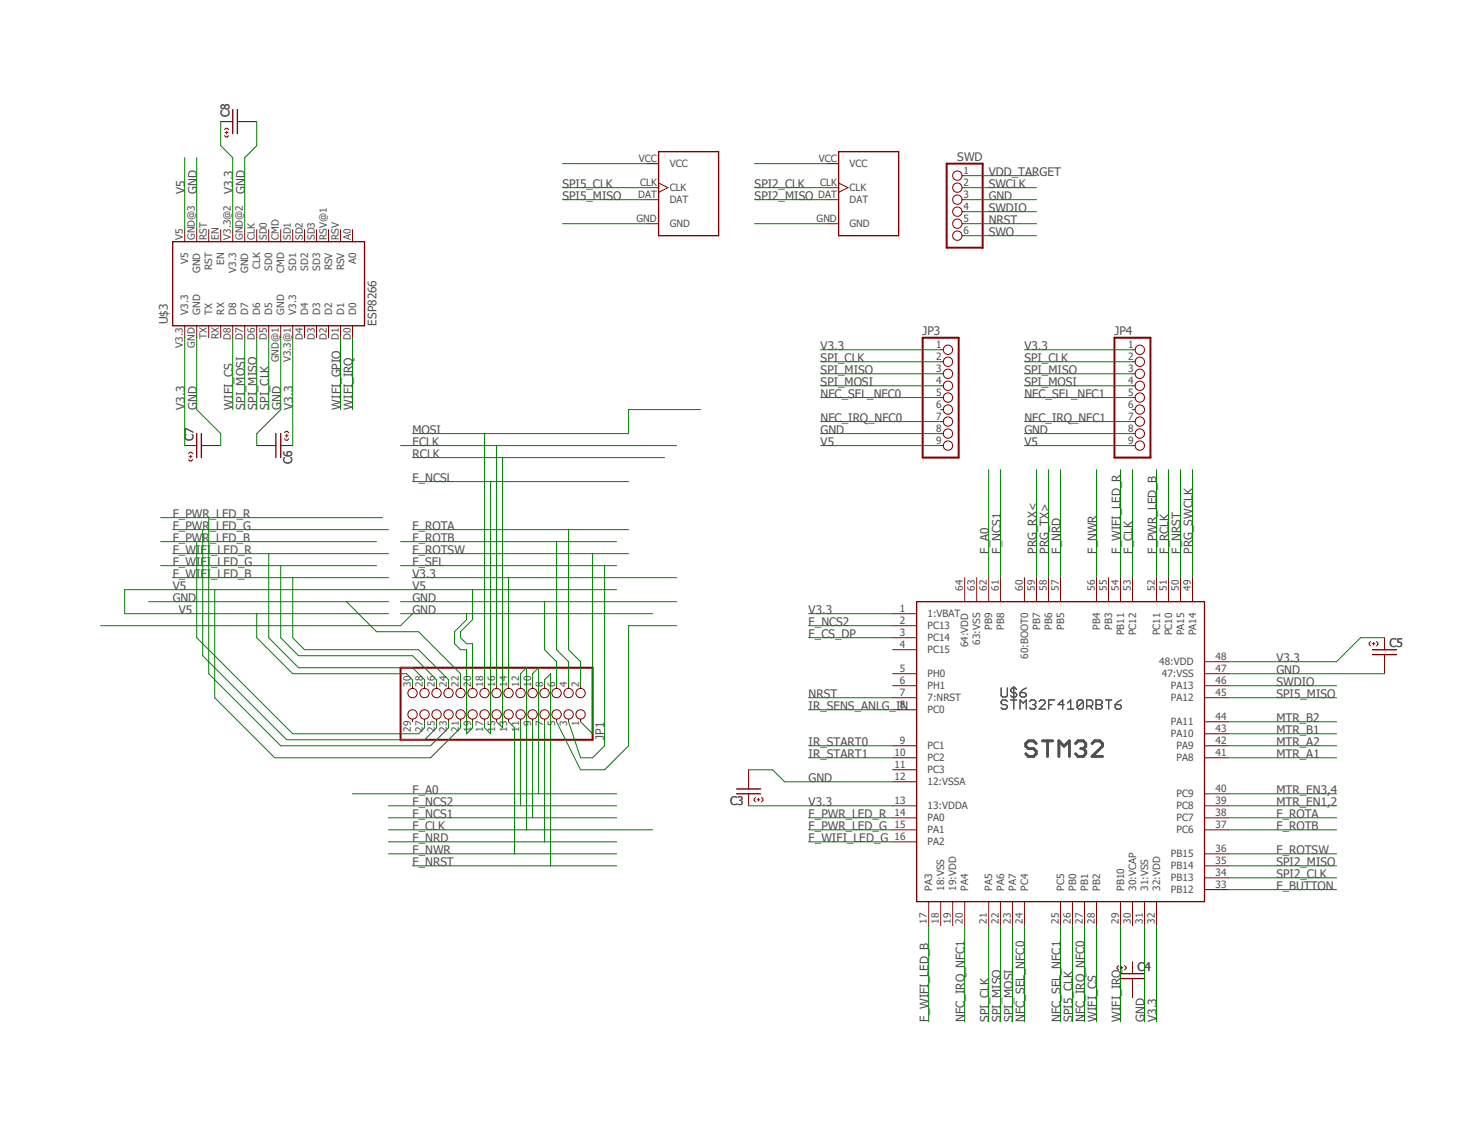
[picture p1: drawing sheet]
<svg xmlns="http://www.w3.org/2000/svg" width="279mm" height="216mm" viewBox="0 0 279 216" stroke-linecap="round" stroke-linejoin="round" font-family="sans-serif">
<path d="M19 19l248.8 176.1M267.8 19l-248.8 176.1" fill="none" stroke="#fff" stroke-width=".19"/>
<path d="M197.4 141.6l-.6-.5h-.9l-.5 .5v.5l.5 .4h.9l.6 .5v.5l-.6 .5h-.9l-.5-.5M198.5 141.1h2M199.5 141.1v2.9M201.7 144v-2.9l.9 1 1.1-1v2.9M204.9 141.6l.4-.5h1l.5 .5v.5l-.5 .4M205.8 142.5h.5M206.3 142.5l.5 .5v.5l-.5 .5h-1l-.4-.5M208 141.6l.5-.5h1l.5 .5v.5l-2 1.9h2" fill="none" stroke="#505050" stroke-width=".51"/>
<g fill="none" stroke="#505050" stroke-width=".21">
<path d="M190.7 131v1.5l.3 .2h.6l.3-.2v-1.5M191.9 133.6l-.3-.3h-.6l-.3 .3v.3l.3 .3h.6l.3 .3v.2l-.3 .3h-.6l-.3-.3M192.5 133.3h1.1M193.1 130.7v2.3M193.1 133.3v1.7M193.6 131.3l-.3-.3h-.5l-.3 .3v.3l.3 .3h.5l.3 .3v.3l-.3 .2h-.5l-.3-.2M194.3 131.9h.9l.3 .3v.3l-.3 .2h-.6l-.3-.2zM194.3 135v-1.7l.6 .6 .6-.6v1.7M195.5 131l-.6 .3-.6 .6M196.1 133.6l.3-.3h.6l.3 .3v.3l-.3 .3M196.7 134.2h.3M197 134.2l.3 .3v.2l-.3 .3h-.6l-.3-.3"/>
<path d="M197.9 133.6l.3-.3h.6l.3 .3v.3l-1.2 1.1h1.2M199.7 134.2h.6M200.9 133.3h-1.2v1.7M202.7 134.2h-1.2l.9-.9v1.7M203.3 135h1.2M203.3 133.9l.6-.6v1.7M206.3 133.6l-.3-.3h-.6l-.3 .3v1.1M206.3 133.6v1.1l-.3 .3h-.6l-.3-.3M206.3 133.6l-1.2 1.1M207 134.5h.8l.3-.3v-.6l-.3-.3h-.8v1.7M207.6 134.5l.5 .5M208.7 133.3h.9l.3 .3v.3l-.3 .3 .3 .3v.2l-.3 .3h-.9z"/>
<path d="M208.7 134.2h.9M210.6 133.3h1.2M211.2 133.3v1.7M212.4 134.2h.9l.3 .3v.2l-.3 .3h-.6l-.3-.3zM213.6 133.3l-.6 .3-.6 .6"/>
</g>
<path d="M180.3 31.2h6.9v16h-6.9zM175.7 64.3h6.9v22.8h-6.9zM212.3 64.3h6.8v22.8h-6.8zM76.3 127.1h36.6v13.7h-36.6z" fill="none" stroke="#800000" stroke-width=".38"/>
<g fill="none" stroke="#800000" stroke-width=".19">
<path d="M42 23.2h2.3M42.8 25.8l.2 .3h.3l.3-.3M42.8 24.7l.2-.3h.3l.3 .3M42.9 25.2h.5M43.2 25v.5M45.2 23.2h3.7M123.1 31.2h2.3M123.1 38h2.3M123.1 35.7h2.3M125.4 34.8l1.8 .9-1.8 .9M157.4 31.2h2.3M157.4 38h2.3"/>
<path d="M157.4 35.7h2.3M159.7 34.8l1.8 .9-1.8 .9M183.2 38h.5M183.2 35.7h.5M183.2 33.4h.5M35.2 43.7v2.3M37.5 43.7v2.3M39.8 43.7v2.3M42 43.7v2.3M44.3 43.7v2.3M46.6 43.7v2.3M48.9 43.7v2.3"/>
<path d="M51.2 43.7v2.3M53.5 43.7v2.3M55.8 43.7v2.3M58 43.7v2.3M60.3 43.7v2.3M62.6 43.7v2.3M64.9 43.7v2.3M67.1 43.7v2.3M123.1 42.6h2.3M157.4 42.6h2.3M183.2 42.6h.5M183.2 40.3h.5"/>
<path d="M183.2 44.9h.5M35.2 62v2.3M37.5 62v2.3M39.8 62v2.3M42 62v2.3M44.3 62v2.3M46.6 62v2.3M48.9 62v2.3M51.2 62v2.3M53.5 62v2.3M55.8 62v2.3M58 62v2.3"/>
<path d="M60.3 62v2.3M62.6 62v2.3M64.9 62v2.3M67.1 62v2.3M179.2 66.6h.4M179.2 68.9h.4M179.2 71.2h.4M179.2 73.4h.4M179.2 75.7h.4M179.2 78h.4M215.7 66.6h.5M215.7 68.9h.5"/>
<path d="M215.7 71.2h.5M215.7 73.4h.5M215.7 75.7h.5M215.7 78h.5M35.2 84.8h2.3M35.9 87.5l.3 .3h.2l.3-.3M35.9 86.4l.3-.3h.2l.3 .3M36 87h.6M36.3 86.7v.5M38.4 84.8h3.6M48.9 84.8h3.7M53.5 84.8h2.3"/>
<path d="M54.2 83.5l.2 .3h.3l.3-.3M54.2 82.4l.2-.3h.3l.3 .3M54.3 83h.6M54.6 82.7v.5M179.2 80.3h.4M179.2 82.5h.4M179.2 84.8h.4M215.7 80.3h.5M215.7 82.5h.5M215.7 84.8h.5M170 116.8h4.6M170 119.1h4.6"/>
<path d="M183.7 110v4.6M186 110v4.6M188.3 110v4.6M190.5 110v4.6M195.1 110v4.6M197.4 110v4.6M199.7 110v4.6M202 110v4.6M208.8 110v4.6M211.1 110v4.6M213.4 110v4.6M215.7 110v4.6"/>
<path d="M220.3 110v4.6M222.5 110v4.6M224.8 110v4.6M227.1 110v4.6M78.6 130.6v.5M78.6 136.9v.5M80.9 130.6v.5M80.9 136.9v.5M83.1 130.6v.5M83.1 136.9v.5M85.4 130.6v.5M85.4 136.9v.5"/>
<path d="M87.7 130.6v.5M87.7 136.9v.5M90 130.6v.5M90 136.9v.5M92.3 130.6v.5M92.3 136.9v.5M94.6 130.6v.5M94.6 136.9v.5M96.9 130.6v.5M96.9 136.9v.5M99.1 130.6v.5M99.1 136.9v.5"/>
<path d="M101.4 130.6v.5M101.4 136.9v.5M103.7 130.6v.5M103.7 136.9v.5M106 130.6v.5M106 136.9v.5M108.3 130.6v.5M108.3 136.9v.5M110.6 130.6v.5M110.6 136.9v.5M170 121.4h4.6M170 123.7h4.6"/>
<path d="M170 128.3h4.6M170 130.6h4.6M170 132.8h4.6M170 135.1h4.6M229.4 128.3h4.6M229.4 130.6h4.6M229.4 132.8h4.6M229.4 139.7h4.6M229.4 137.4h4.6M229.4 126h4.6M261 122.1l-.2 .3v.3l.2 .3M261.3 122.6h.6"/>
<path d="M261.6 122.3v.5M262.2 122.1l.2 .3v.3l-.2 .3M263.7 121.4v2.3M263.7 124.6v3.7M142.6 146.6v3.6M142.6 151.1v2.3M143.9 151.8l-.3 .3v.3l.3 .3M144.2 152.3h.5M144.4 152v.5M145 151.8l.3 .3v.3l-.3 .3M170 142h4.6M170 144.3h4.6"/>
<path d="M170 146.6h4.6M170 148.8h4.6M170 153.4h4.6M170 155.7h4.6M170 158h4.6M229.4 142h4.6M229.4 144.3h4.6M229.4 153.4h4.6M229.4 155.7h4.6M229.4 158h4.6M229.4 151.1h4.6M170 160.3h4.6"/>
<path d="M176.9 171.7v4.5M179.2 171.7v4.5M181.4 171.7v4.5M183.7 171.7v4.5M188.3 171.7v4.5M190.5 171.7v4.5M192.8 171.7v4.5M195.1 171.7v4.5M202 171.7v4.5M204.3 171.7v4.5M206.5 171.7v4.5M208.8 171.7v4.5"/>
<path d="M213.4 171.7v4.5M215.7 171.7v4.5M218 171.7v4.5M220.3 171.7v4.5M229.4 169.4h4.6M229.4 167.1h4.6M229.4 164.8h4.6M229.4 162.6h4.6M213.1 183.9l-.3 .2v.3l.3 .3M213.3 184.2h.6M213.6 184v.5M214.2 183.9l.3 .2v.3l-.3 .3"/>
<path d="M215.7 183.1v2.3M215.7 186.3v3.6"/>
<circle cx="182.3" cy="38" r=".89"/>
<circle cx="182.3" cy="33.4" r=".89"/>
<circle cx="182.3" cy="35.7" r=".89"/>
<circle cx="182.3" cy="42.6" r=".89"/>
<circle cx="182.3" cy="44.9" r=".89"/>
<circle cx="182.3" cy="40.3" r=".89"/>
<circle cx="180.5" cy="75.7" r=".89"/>
<circle cx="180.5" cy="66.6" r=".89"/>
<circle cx="180.5" cy="73.4" r=".89"/>
<circle cx="180.5" cy="68.9" r=".89"/>
<circle cx="180.5" cy="71.2" r=".89"/>
<circle cx="180.5" cy="78" r=".89"/>
<circle cx="217.1" cy="66.6" r=".89"/>
<circle cx="217.1" cy="73.4" r=".89"/>
<circle cx="217.1" cy="68.9" r=".89"/>
<circle cx="217.1" cy="71.2" r=".89"/>
<circle cx="217.1" cy="78" r=".89"/>
<circle cx="217.1" cy="75.7" r=".89"/>
<circle cx="180.5" cy="84.8" r=".89"/>
<circle cx="180.5" cy="80.3" r=".89"/>
<circle cx="180.5" cy="82.5" r=".89"/>
<circle cx="217.1" cy="82.5" r=".89"/>
<circle cx="217.1" cy="80.3" r=".89"/>
<circle cx="217.1" cy="84.8" r=".89"/>
<circle cx="78.6" cy="132" r=".89"/>
<circle cx="78.6" cy="136" r=".89"/>
<circle cx="80.9" cy="132" r=".89"/>
<circle cx="80.9" cy="136" r=".89"/>
<circle cx="83.1" cy="132" r=".89"/>
<circle cx="83.1" cy="136" r=".89"/>
<circle cx="85.4" cy="136" r=".89"/>
<circle cx="85.4" cy="132" r=".89"/>
<circle cx="87.7" cy="132" r=".89"/>
<circle cx="87.7" cy="136" r=".89"/>
<circle cx="90" cy="132" r=".89"/>
<circle cx="90" cy="136" r=".89"/>
<circle cx="92.3" cy="136" r=".89"/>
<circle cx="92.3" cy="132" r=".89"/>
<circle cx="94.6" cy="132" r=".89"/>
<circle cx="94.6" cy="136" r=".89"/>
<circle cx="96.9" cy="136" r=".89"/>
<circle cx="96.9" cy="132" r=".89"/>
<circle cx="99.1" cy="136" r=".89"/>
<circle cx="99.1" cy="132" r=".89"/>
<circle cx="101.4" cy="132" r=".89"/>
<circle cx="101.4" cy="136" r=".89"/>
<circle cx="103.7" cy="136" r=".89"/>
<circle cx="103.7" cy="132" r=".89"/>
<circle cx="106" cy="132" r=".89"/>
<circle cx="106" cy="136" r=".89"/>
<circle cx="108.3" cy="132" r=".89"/>
<circle cx="108.3" cy="136" r=".89"/>
<circle cx="110.6" cy="132" r=".89"/>
<circle cx="110.6" cy="136" r=".89"/>
</g>
<g fill="none" stroke="#800000" stroke-width=".25">
<path d="M44.3 20.9v4.5M45.2 20.9v4.5M125.4 28.9h11.5v16h-11.5zM159.7 28.9h11.5v16h-11.5zM32.9 46h36.5v16h-36.5zM37.5 82.5v4.6M38.4 82.5v4.6M52.5 82.5v4.6M53.5 82.5v4.6M174.6 114.6h54.8v57.1h-54.8zM261.4 123.7h4.6M261.4 124.6h4.6"/>
<path d="M140.3 151.1h4.6M140.3 150.2h4.6M213.4 185.4h4.6M213.4 186.3h4.6"/>
</g>
<g fill="none" stroke="#008000" stroke-width=".19">
<path d="M35.2 30v13.7M37.5 30v13.7M42 23.2v4.5l2.3 2.3v13.7M48.9 23.2v4.5l-2.3 2.3v13.7M107.1 38h16M107.1 35.7h16M107.1 31.2h16M143.7 38h13.7M143.7 35.7h13.7M143.7 31.2h13.7M183.7 38h13.7M183.7 33.4h13.7"/>
<path d="M183.7 35.7h13.7M107.1 42.6h16M143.7 42.6h13.7M183.7 42.6h13.7M183.7 40.3h13.7M183.7 44.9h13.7M35.2 64.3v20.5M37.5 64.3v13.7l4.5 4.5v2.3M44.3 64.3v13.7M46.6 64.3v13.7M48.9 64.3v13.7M51.2 64.3v13.7"/>
<path d="M53.5 64.3v13.7l-4.6 4.5v2.3M55.8 64.3v20.5M64.9 64.3v13.7M67.1 64.3v13.7M133.4 78h-13.7v4.5h-41.1M156.3 66.6h22.9M156.3 68.9h22.9M156.3 71.2h22.9M156.3 73.4h22.9M156.3 75.7h22.9M195.1 66.6h20.6M195.1 68.9h20.6"/>
<path d="M195.1 71.2h20.6M195.1 73.4h20.6M195.1 75.7h20.6M30.6 98.6h42.3M39.8 98.6v29.7l13.7 13.7h28.5l3.4-3.4v-1.2M76.3 84.8h52.6M78.6 87.1h48M78.6 91.7h41.1M92.3 82.5v48.1M93.4 91.7v48l-1.1-1.1v-1.2M94.6 84.8v45.8M95.7 87.1v51.5l-1.1-1.2"/>
<path d="M156.3 82.5h22.9M156.3 84.8h22.9M156.3 80.3h22.9M188.3 89.4v20.6M190.5 89.4v20.6M195.1 82.5h20.6M195.1 84.8h20.6M195.1 80.3h20.6M197.4 89.4v20.6M199.7 89.4v20.6M202 89.4v20.6M208.8 89.4v20.6"/>
<path d="M213.4 89.4v20.6M215.7 89.4v20.6M220.3 89.4v20.6M222.5 89.4v20.6M224.8 89.4v20.6M227.1 89.4v20.6M28.3 114.6h45.7M30.6 107.7h41.1M30.6 103.1h41.1M32.9 105.4h41.1M32.9 100.8h41.1M32.9 110h41.1"/>
<path d="M37.5 103.1v18.3l18.3 18.3h23.9l1.2-1.1v-1.2M38.6 100.8v24l16 16h26.3l2.2-2.2v-1.2M40.9 112.3v20.5l11.4 11.5h29.7l5.7-5.7v-1.2M48.9 116.8v4.6l6.9 6.9h21.6l1.2 1.1v1.2M51.2 105.4v16l5.7 5.7h21.7l2.3 2.3v1.2M53.5 107.7v13.7l3.4 3.4h21.7l4.5 4.6v1.2M55.8 110v11.4l2.2 2.3h21.7l5.7 5.7v1.2M66 114.6l5.7 5.7h8l8 8v2.3M76.3 107.7h41.1M76.3 103.1h41.1M76.3 116.8h48M76.3 114.6h52.6"/>
<path d="M78.6 116.8l-2.3 2.3h-57.1M78.6 105.4h41.1M78.6 100.8h41.1M78.6 110h50.3M88.9 116.8v1.2l-2.3 2.3v2.3l1.1 1.1h1.2v16l1.1-1.1v-1.2M90 112.3v5.7l-2.3 2.3v1.1l1.2 1.2h1.1v8M96.9 110v20.6M103.7 114.6v9.1l2.3 2.3v4.6M106 103.1v20.6l2.3 2.3v4.6M108.3 100.8v22.9l2.3 2.3v4.6M112.9 105.4v34.3l-2.3-2.3M115.1 107.7v34.3l-2.2 2.3h-2.3l-2.3-6.9"/>
<path d="M117.4 112.3h-93.7v4.5h50.3M128.9 119.1h-9.2v22.9l-4.6 4.6h-4.5l-4.6-9.2M154 119.1h16M154 116.8h16M96.9 137.4l1.1 1.2v24M99.1 130.6v-2.3l1.2-1.2v30.9M99.1 137.4v16M101.4 130.6v-2.3l1.2-1.2v24M101.4 137.4v18.3M103.7 130.6v-1.2l1.2-1.1v36.5M103.7 137.4v22.9M154 132.8h16"/>
<path d="M154 121.4h16M154 135.1h16M234 132.8h20.6M234 128.3h29.7M234 130.6h20.6M234 139.7h20.6M234 137.4h20.6M263.7 121.4h-4.6l-4.5 4.6h-20.6M67.1 151.1h50.3M74 153.4h43.4M74 155.7h43.4M74 158h50.3"/>
<path d="M142.6 153.4h27.4M142.6 146.6h4.6l2.2 2.2h20.6M154 155.7h16M154 158h16M154 144.3h16M154 142h16M234 151.1h20.6M234 153.4h20.6M234 155.7h20.6M234 158h20.6M234 144.3h20.6M234 142h20.6"/>
<path d="M74 160.3h43.4M74 162.6h43.4M78.6 164.8h38.8M154 160.3h16M176.9 176.2v18.3M183.7 176.2v18.3M188.3 176.2v18.3M190.5 176.2v18.3M192.8 176.2v18.3M195.1 176.2v18.3M202 176.2v18.3M204.3 176.2v18.3"/>
<path d="M206.5 176.2v18.3M208.8 176.2v18.3M213.4 176.2v18.3M218 176.2v18.3M220.3 176.2v18.3M234 162.6h20.6M234 164.8h20.6M234 169.4h20.6M234 167.1h20.6"/>
</g>
<g font-size="2.2" fill="#505050">
<text x="43.7" y="22.2" transform="rotate(-90 43.7 22.2)">C8</text>
<text x="107.1" y="35.7">SPI5_CLK</text>
<text x="143.7" y="35.7">SPI2_CLK</text>
<text x="182.3" y="30.6">SWD</text>
<text x="188.3" y="33.4">VDD_TARGET</text>
<text x="188.3" y="35.7">SWCLK</text>
<text x="35.2" y="36.9" transform="rotate(-90 35.2 36.9)">V5</text>
<text x="37.5" y="36.9" transform="rotate(-90 37.5 36.9)">GND</text>
<text x="44.3" y="36.9" transform="rotate(-90 44.3 36.9)">V3.3</text>
<text x="46.6" y="36.9" transform="rotate(-90 46.6 36.9)">GND</text>
<text x="107.1" y="38">SPI5_MISO</text>
<text x="143.7" y="38">SPI2_MISO</text>
<text x="188.3" y="38">GND</text>
<text x="188.3" y="40.3">SWDIO</text>
<text x="188.3" y="42.6">NRST</text>
<text x="188.3" y="44.9">SWO</text>
<text x="32" y="61.8" transform="rotate(-90 32 61.8)">U$3</text>
<text x="71.7" y="62" transform="rotate(-90 71.7 62)">ESP8266</text>
<text x="175.7" y="63.7">JP3</text>
<text x="212.3" y="63.7">JP4</text>
<text x="156.3" y="66.6">V3.3</text>
<text x="156.3" y="68.9">SPI_CLK</text>
<text x="156.3" y="71.2">SPI_MISO</text>
<text x="195.1" y="66.6">V3.3</text>
<text x="195.1" y="68.9">SPI_CLK</text>
<text x="195.1" y="71.2">SPI_MISO</text>
<text x="35.2" y="78" transform="rotate(-90 35.2 78)">V3.3</text>
<text x="37.5" y="78" transform="rotate(-90 37.5 78)">GND</text>
<text x="44.3" y="78" transform="rotate(-90 44.3 78)">WIFI_CS</text>
<text x="46.6" y="78" transform="rotate(-90 46.6 78)">SPI_MOSI</text>
<text x="48.9" y="78" transform="rotate(-90 48.9 78)">SPI_MISO</text>
<text x="51.2" y="78" transform="rotate(-90 51.2 78)">SPI_CLK</text>
<text x="53.5" y="78" transform="rotate(-90 53.5 78)">GND</text>
<text x="55.8" y="78" transform="rotate(-90 55.8 78)">V3.3</text>
<text x="64.9" y="78" transform="rotate(-90 64.9 78)">WIFI_GPIO</text>
<text x="67.1" y="78" transform="rotate(-90 67.1 78)">WIFI_IRQ</text>
<text x="156.3" y="73.4">SPI_MOSI</text>
<text x="156.3" y="75.7">NFC_SEL_NFC0</text>
<text x="195.1" y="73.4">SPI_MOSI</text>
<text x="195.1" y="75.7">NFC_SEL_NFC1</text>
<text x="36.9" y="83.9" transform="rotate(-90 36.9 83.9)">C7</text>
<text x="78.6" y="82.6">MOSI</text>
<text x="156.3" y="82.6">GND</text>
<text x="156.3" y="80.3">NFC_IRQ_NFC0</text>
<text x="195.1" y="82.6">GND</text>
<text x="195.1" y="80.3">NFC_IRQ_NFC1</text>
<text x="55.6" y="88.4" transform="rotate(-90 55.6 88.4)">C6</text>
<text x="78.6" y="87.1">RCLK</text>
<text x="78.6" y="84.8">ECLK</text>
<text x="156.3" y="84.8">V5</text>
<text x="195.1" y="84.8">V5</text>
<text x="78.6" y="91.7">F_NCSL</text>
<text x="32.9" y="98.6">F_PWR_LED_R</text>
<text x="32.9" y="100.8">F_PWR_LED_G</text>
<text x="78.6" y="100.8">F_ROTA</text>
<text x="32.9" y="107.7">F_WIFI_LED_G</text>
<text x="32.9" y="105.4">F_WIFI_LED_R</text>
<text x="32.9" y="103.1">F_PWR_LED_B</text>
<text x="78.6" y="107.7">F_SEL</text>
<text x="78.6" y="105.4">F_ROTSW</text>
<text x="78.6" y="103.1">F_ROTB</text>
<text x="188.3" y="105.4" transform="rotate(-90 188.3 105.4)">F_A0</text>
<text x="190.6" y="105.4" transform="rotate(-90 190.6 105.4)">F_NCS1</text>
<text x="197.4" y="105.4" transform="rotate(-90 197.4 105.4)">PRG_RX&lt;</text>
<text x="199.7" y="105.4" transform="rotate(-90 199.7 105.4)">PRG_TX&gt;</text>
<text x="202" y="105.4" transform="rotate(-90 202 105.4)">F_NRD</text>
<text x="208.8" y="105.4" transform="rotate(-90 208.8 105.4)">F_NWR</text>
<text x="213.4" y="105.4" transform="rotate(-90 213.4 105.4)">F_WIFI_LED_R</text>
<text x="215.7" y="105.4" transform="rotate(-90 215.7 105.4)">F_CLK</text>
<text x="220.3" y="105.4" transform="rotate(-90 220.3 105.4)">F_PWR_LED_B</text>
<text x="222.5" y="105.4" transform="rotate(-90 222.5 105.4)">F_RCLK</text>
<text x="224.8" y="105.4" transform="rotate(-90 224.8 105.4)">F_NRST</text>
<text x="227.1" y="105.4" transform="rotate(-90 227.1 105.4)">PRG_SWCLK</text>
<text x="32.9" y="112.3">V5</text>
<text x="32.9" y="110">F_WIFI_LED_B</text>
<text x="78.6" y="110">V3.3</text>
<text x="78.6" y="112.3">V5</text>
<text x="32.9" y="114.6">GND</text>
<text x="34" y="116.8">V5</text>
<text x="78.6" y="116.8">GND</text>
<text x="78.6" y="114.6">GND</text>
<text x="154" y="119.1">F_NCS2</text>
<text x="154" y="116.8">V3.3</text>
<text x="154" y="121.4">F_CS_DP</text>
<text x="243.1" y="126">V3.3</text>
<text x="264.6" y="123.1">C5</text>
<text x="243.1" y="128.3">GND</text>
<text x="243.1" y="130.6">SWDIO</text>
<text x="154" y="132.8">NRST</text>
<text x="154" y="135.1">IR_SENS_ANLG_IN</text>
<text x="243.1" y="137.4">MTR_B2</text>
<text x="243.1" y="132.8">SPI5_MISO</text>
<text x="115.1" y="140.8" transform="rotate(-90 115.1 140.8)">JP1</text>
<text x="154" y="142">IR_START0</text>
<text x="243.1" y="142">MTR_A2</text>
<text x="243.1" y="139.7">MTR_B1</text>
<text x="154" y="148.8">GND</text>
<text x="154" y="144.3">IR_START1</text>
<text x="243.1" y="144.3">MTR_A1</text>
<text x="78.6" y="151.1">F_A0</text>
<text x="78.6" y="153.4">F_NCS2</text>
<text x="78.6" y="155.7">F_NCS1</text>
<text x="139.1" y="153.3">C3</text>
<text x="154" y="153.4">V3.3</text>
<text x="154" y="155.7">F_PWR_LED_R</text>
<text x="243.1" y="155.7">F_ROTA</text>
<text x="243.1" y="153.4">MTR_EN1,2</text>
<text x="243.1" y="151.1">MTR_EN3,4</text>
<text x="78.6" y="158">F_CLK</text>
<text x="78.6" y="160.3">F_NRD</text>
<text x="154" y="158">F_PWR_LED_G</text>
<text x="154" y="160.3">F_WIFI_LED_G</text>
<text x="243.1" y="158">F_ROTB</text>
<text x="78.6" y="162.6">F_NWR</text>
<text x="78.6" y="164.8">F_NRST</text>
<text x="243.1" y="162.6">F_ROTSW</text>
<text x="243.1" y="167.1">SPI2_CLK</text>
<text x="243.1" y="164.8">SPI2_MISO</text>
<text x="243.1" y="169.4">F_BUTTON</text>
<text x="216.6" y="184.8">C4</text>
<text x="176.9" y="194.5" transform="rotate(-90 176.9 194.5)">F_WIFI_LED_B</text>
<text x="183.7" y="194.5" transform="rotate(-90 183.7 194.5)">NFC_IRQ_NFC1</text>
<text x="188.3" y="194.5" transform="rotate(-90 188.3 194.5)">SPI_CLK</text>
<text x="190.6" y="194.5" transform="rotate(-90 190.6 194.5)">SPI_MISO</text>
<text x="192.9" y="194.5" transform="rotate(-90 192.9 194.5)">SPI_MOSI</text>
<text x="195.1" y="194.5" transform="rotate(-90 195.1 194.5)">NFC_SEL_NFC0</text>
<text x="202" y="194.5" transform="rotate(-90 202 194.5)">NFC_SEL_NFC1</text>
<text x="204.3" y="194.5" transform="rotate(-90 204.3 194.5)">SPI5_CLK</text>
<text x="206.5" y="194.5" transform="rotate(-90 206.5 194.5)">NFC_IRQ_NFC0</text>
<text x="208.8" y="194.5" transform="rotate(-90 208.8 194.5)">WIFI_CS</text>
<text x="213.4" y="194.5" transform="rotate(-90 213.4 194.5)">WIFI_IRQ</text>
<text x="218" y="194.5" transform="rotate(-90 218 194.5)">GND</text>
<text x="220.3" y="194.5" transform="rotate(-90 220.3 194.5)">V3.3</text>
</g>
<g font-size="1.9" fill="#505050">
<text x="121.7" y="30.8">VCC</text>
<text x="121.9" y="35.4">CLK</text>
<text x="127.6" y="31.8">VCC</text>
<text x="156" y="30.8">VCC</text>
<text x="156.2" y="35.4">CLK</text>
<text x="161.8" y="31.8">VCC</text>
<text x="183.5" y="33.1">1</text>
<text x="183.5" y="35.4">2</text>
<text x="121.5" y="37.7">DAT</text>
<text x="127.6" y="38.7">DAT</text>
<text x="127.6" y="36.4">CLK</text>
<text x="155.8" y="37.7">DAT</text>
<text x="161.8" y="38.7">DAT</text>
<text x="161.8" y="36.4">CLK</text>
<text x="183.5" y="37.7">3</text>
<text x="183.5" y="40">4</text>
<text x="34.8" y="45.7" transform="rotate(-90 34.8 45.7)">V5</text>
<text x="37.1" y="45.7" transform="rotate(-90 37.1 45.7)">GND@3</text>
<text x="39.4" y="45.7" transform="rotate(-90 39.4 45.7)">RST</text>
<text x="41.7" y="45.7" transform="rotate(-90 41.7 45.7)">EN</text>
<text x="44" y="45.7" transform="rotate(-90 44 45.7)">V3.3@2</text>
<text x="46.3" y="45.7" transform="rotate(-90 46.3 45.7)">GND@2</text>
<text x="48.6" y="45.7" transform="rotate(-90 48.6 45.7)">CLK</text>
<text x="50.8" y="45.7" transform="rotate(-90 50.8 45.7)">SD0</text>
<text x="53.1" y="45.7" transform="rotate(-90 53.1 45.7)">CMD</text>
<text x="55.4" y="45.7" transform="rotate(-90 55.4 45.7)">SD1</text>
<text x="57.7" y="45.7" transform="rotate(-90 57.7 45.7)">SD2</text>
<text x="60" y="45.7" transform="rotate(-90 60 45.7)">SD3</text>
<text x="62.3" y="45.7" transform="rotate(-90 62.3 45.7)">RSV@1</text>
<text x="64.6" y="45.7" transform="rotate(-90 64.6 45.7)">RSV</text>
<text x="66.8" y="45.7" transform="rotate(-90 66.8 45.7)">A0</text>
<text x="121.2" y="42.2">GND</text>
<text x="127.6" y="43.3">GND</text>
<text x="155.5" y="42.2">GND</text>
<text x="161.8" y="43.3">GND</text>
<text x="183.5" y="42.2">5</text>
<text x="183.5" y="44.5">6</text>
<text x="35.8" y="50.3" transform="rotate(-90 35.8 50.3)">V5</text>
<text x="38.1" y="51.9" transform="rotate(-90 38.1 51.9)">GND</text>
<text x="40.4" y="51.4" transform="rotate(-90 40.4 51.4)">RST</text>
<text x="42.7" y="50.4" transform="rotate(-90 42.7 50.4)">EN</text>
<text x="45" y="51.9" transform="rotate(-90 45 51.9)">V3.3</text>
<text x="47.2" y="51.9" transform="rotate(-90 47.2 51.9)">GND</text>
<text x="49.5" y="51.3" transform="rotate(-90 49.5 51.3)">CLK</text>
<text x="51.8" y="51.5" transform="rotate(-90 51.8 51.5)">SD0</text>
<text x="54.1" y="52" transform="rotate(-90 54.1 52)">CMD</text>
<text x="56.4" y="51.5" transform="rotate(-90 56.4 51.5)">SD1</text>
<text x="58.7" y="51.5" transform="rotate(-90 58.7 51.5)">SD2</text>
<text x="61" y="51.5" transform="rotate(-90 61 51.5)">SD3</text>
<text x="63.2" y="51.5" transform="rotate(-90 63.2 51.5)">RSV</text>
<text x="65.5" y="51.5" transform="rotate(-90 65.5 51.5)">RSV</text>
<text x="67.8" y="50.3" transform="rotate(-90 67.8 50.3)">A0</text>
<text x="35.9" y="59.9" transform="rotate(-90 35.9 59.9)">V3.3</text>
<text x="38.1" y="59.9" transform="rotate(-90 38.1 59.9)">GND</text>
<text x="40.4" y="59.9" transform="rotate(-90 40.4 59.9)">TX</text>
<text x="42.7" y="59.9" transform="rotate(-90 42.7 59.9)">RX</text>
<text x="45" y="59.9" transform="rotate(-90 45 59.9)">D8</text>
<text x="47.3" y="59.9" transform="rotate(-90 47.3 59.9)">D7</text>
<text x="49.6" y="59.9" transform="rotate(-90 49.6 59.9)">D6</text>
<text x="51.9" y="59.9" transform="rotate(-90 51.9 59.9)">D5</text>
<text x="54.1" y="59.9" transform="rotate(-90 54.1 59.9)">GND</text>
<text x="56.4" y="59.9" transform="rotate(-90 56.4 59.9)">V3.3</text>
<text x="58.7" y="59.9" transform="rotate(-90 58.7 59.9)">D4</text>
<text x="61" y="59.9" transform="rotate(-90 61 59.9)">D3</text>
<text x="63.3" y="59.9" transform="rotate(-90 63.3 59.9)">D2</text>
<text x="65.6" y="59.9" transform="rotate(-90 65.6 59.9)">D1</text>
<text x="67.9" y="59.9" transform="rotate(-90 67.9 59.9)">D0</text>
<text x="39.4" y="64.5" transform="rotate(-90 39.4 64.5)">TX</text>
<text x="41.7" y="64.6" transform="rotate(-90 41.7 64.6)">RX</text>
<text x="44" y="64.7" transform="rotate(-90 44 64.7)">D8</text>
<text x="46.3" y="64.7" transform="rotate(-90 46.3 64.7)">D7</text>
<text x="48.6" y="64.7" transform="rotate(-90 48.6 64.7)">D6</text>
<text x="50.8" y="64.7" transform="rotate(-90 50.8 64.7)">D5</text>
<text x="57.7" y="64.7" transform="rotate(-90 57.7 64.7)">D4</text>
<text x="60" y="64.7" transform="rotate(-90 60 64.7)">D3</text>
<text x="62.3" y="64.7" transform="rotate(-90 62.3 64.7)">D2</text>
<text x="64.6" y="64.7" transform="rotate(-90 64.6 64.7)">D1</text>
<text x="66.8" y="64.7" transform="rotate(-90 66.8 64.7)">D0</text>
<text x="34.8" y="66.2" transform="rotate(-90 34.8 66.2)">V3.3</text>
<text x="37.1" y="66.2" transform="rotate(-90 37.1 66.2)">GND</text>
<text x="53.1" y="69" transform="rotate(-90 53.1 69)">GND@1</text>
<text x="55.4" y="69" transform="rotate(-90 55.4 69)">V3.3@1</text>
<text x="178.3" y="66.3">1</text>
<text x="178.3" y="68.5">2</text>
<text x="178.3" y="70.8">3</text>
<text x="214.8" y="66.3">1</text>
<text x="214.8" y="68.5">2</text>
<text x="214.8" y="70.8">3</text>
<text x="178.3" y="73.1">4</text>
<text x="178.3" y="75.4">5</text>
<text x="178.3" y="77.7">6</text>
<text x="214.8" y="73.1">4</text>
<text x="214.8" y="75.4">5</text>
<text x="214.8" y="77.7">6</text>
<text x="178.3" y="80">7</text>
<text x="178.3" y="82.3">8</text>
<text x="214.8" y="80">7</text>
<text x="214.8" y="82.3">8</text>
<text x="178.3" y="84.5">9</text>
<text x="214.8" y="84.5">9</text>
<text x="183.4" y="112.4" transform="rotate(-90 183.4 112.4)">64</text>
<text x="185.7" y="112.4" transform="rotate(-90 185.7 112.4)">63</text>
<text x="188" y="112.4" transform="rotate(-90 188 112.4)">62</text>
<text x="190.2" y="112.4" transform="rotate(-90 190.2 112.4)">61</text>
<text x="194.8" y="112.4" transform="rotate(-90 194.8 112.4)">60</text>
<text x="197.1" y="112.4" transform="rotate(-90 197.1 112.4)">59</text>
<text x="199.4" y="112.4" transform="rotate(-90 199.4 112.4)">58</text>
<text x="201.7" y="112.4" transform="rotate(-90 201.7 112.4)">57</text>
<text x="208.5" y="112.4" transform="rotate(-90 208.5 112.4)">56</text>
<text x="210.8" y="112.4" transform="rotate(-90 210.8 112.4)">55</text>
<text x="213.1" y="112.4" transform="rotate(-90 213.1 112.4)">54</text>
<text x="215.4" y="112.4" transform="rotate(-90 215.4 112.4)">53</text>
<text x="220" y="112.4" transform="rotate(-90 220 112.4)">52</text>
<text x="222.3" y="112.4" transform="rotate(-90 222.3 112.4)">51</text>
<text x="224.5" y="112.4" transform="rotate(-90 224.5 112.4)">50</text>
<text x="226.8" y="112.4" transform="rotate(-90 226.8 112.4)">49</text>
<text x="171.4" y="116.5">1</text>
<text x="171.4" y="118.8">2</text>
<text x="176.7" y="117.5">1:VBAT</text>
<text x="176.7" y="119.8">PC13</text>
<text x="188.9" y="119.9" transform="rotate(-90 188.9 119.9)">PB9</text>
<text x="191.2" y="119.9" transform="rotate(-90 191.2 119.9)">PB8</text>
<text x="198.1" y="119.9" transform="rotate(-90 198.1 119.9)">PB7</text>
<text x="200.4" y="119.9" transform="rotate(-90 200.4 119.9)">PB6</text>
<text x="202.7" y="119.9" transform="rotate(-90 202.7 119.9)">PB5</text>
<text x="209.5" y="119.9" transform="rotate(-90 209.5 119.9)">PB4</text>
<text x="211.8" y="119.9" transform="rotate(-90 211.8 119.9)">PB3</text>
<text x="171.4" y="121.1">3</text>
<text x="171.4" y="123.4">4</text>
<text x="176.7" y="122.1">PC14</text>
<text x="176.7" y="124.4">PC15</text>
<text x="184.4" y="123.2" transform="rotate(-90 184.4 123.2)">64:VDD</text>
<text x="186.7" y="122.7" transform="rotate(-90 186.7 122.7)">63:VSS</text>
<text x="195.8" y="125.5" transform="rotate(-90 195.8 125.5)">60:BOOT0</text>
<text x="214.1" y="121" transform="rotate(-90 214.1 121)">PB11</text>
<text x="216.4" y="121" transform="rotate(-90 216.4 121)">PC12</text>
<text x="220.9" y="121" transform="rotate(-90 220.9 121)">PC11</text>
<text x="223.2" y="121" transform="rotate(-90 223.2 121)">PC10</text>
<text x="225.5" y="121" transform="rotate(-90 225.5 121)">PA15</text>
<text x="227.8" y="121" transform="rotate(-90 227.8 121)">PA14</text>
<text x="231.5" y="125.6">48</text>
<text x="78.3" y="130.7" transform="rotate(-90 78.3 130.7)">30</text>
<text x="80.6" y="130.7" transform="rotate(-90 80.6 130.7)">28</text>
<text x="82.8" y="130.7" transform="rotate(-90 82.8 130.7)">26</text>
<text x="85.1" y="130.7" transform="rotate(-90 85.1 130.7)">24</text>
<text x="87.4" y="130.7" transform="rotate(-90 87.4 130.7)">22</text>
<text x="89.7" y="130.7" transform="rotate(-90 89.7 130.7)">20</text>
<text x="92" y="130.7" transform="rotate(-90 92 130.7)">18</text>
<text x="94.3" y="130.7" transform="rotate(-90 94.3 130.7)">16</text>
<text x="96.6" y="130.7" transform="rotate(-90 96.6 130.7)">14</text>
<text x="98.8" y="130.7" transform="rotate(-90 98.8 130.7)">12</text>
<text x="101.1" y="130.7" transform="rotate(-90 101.1 130.7)">10</text>
<text x="103.4" y="130.7" transform="rotate(-90 103.4 130.7)">8</text>
<text x="105.7" y="130.7" transform="rotate(-90 105.7 130.7)">6</text>
<text x="108" y="130.7" transform="rotate(-90 108 130.7)">4</text>
<text x="110.3" y="130.7" transform="rotate(-90 110.3 130.7)">2</text>
<text x="171.4" y="127.9">5</text>
<text x="171.4" y="130.2">6</text>
<text x="176.7" y="128.9">PH0</text>
<text x="176.7" y="131.2">PH1</text>
<text x="220.8" y="126.7">48:VDD</text>
<text x="221.3" y="128.9">47:VSS</text>
<text x="223" y="131.2">PA13</text>
<text x="231.5" y="130.2">46</text>
<text x="231.5" y="127.9">47</text>
<text x="171.4" y="132.5">7</text>
<text x="171.4" y="134.8">8</text>
<text x="176.7" y="133.5">7:NRST</text>
<text x="176.7" y="135.8">PC0</text>
<text x="223" y="133.5">PA12</text>
<text x="231.5" y="137.1">44</text>
<text x="231.5" y="132.5">45</text>
<text x="78.3" y="139.4" transform="rotate(-90 78.3 139.4)">29</text>
<text x="80.6" y="139.4" transform="rotate(-90 80.6 139.4)">27</text>
<text x="82.8" y="139.4" transform="rotate(-90 82.8 139.4)">25</text>
<text x="85.1" y="139.4" transform="rotate(-90 85.1 139.4)">23</text>
<text x="87.4" y="139.4" transform="rotate(-90 87.4 139.4)">21</text>
<text x="89.7" y="139.4" transform="rotate(-90 89.7 139.4)">19</text>
<text x="92" y="139.4" transform="rotate(-90 92 139.4)">17</text>
<text x="94.3" y="139.4" transform="rotate(-90 94.3 139.4)">15</text>
<text x="96.6" y="139.4" transform="rotate(-90 96.6 139.4)">13</text>
<text x="98.8" y="139.4" transform="rotate(-90 98.8 139.4)">11</text>
<text x="101.1" y="138.3" transform="rotate(-90 101.1 138.3)">9</text>
<text x="103.4" y="138.3" transform="rotate(-90 103.4 138.3)">7</text>
<text x="105.7" y="138.3" transform="rotate(-90 105.7 138.3)">5</text>
<text x="108" y="138.3" transform="rotate(-90 108 138.3)">3</text>
<text x="110.3" y="138.3" transform="rotate(-90 110.3 138.3)">1</text>
<text x="170.4" y="143.9">10</text>
<text x="171.4" y="141.6">9</text>
<text x="176.7" y="142.7">PC1</text>
<text x="223" y="140.4">PA10</text>
<text x="223" y="138.1">PA11</text>
<text x="224.1" y="142.7">PA9</text>
<text x="231.5" y="143.9">41</text>
<text x="231.5" y="141.6">42</text>
<text x="231.5" y="139.4">43</text>
<text x="170.4" y="146.2">11</text>
<text x="170.4" y="148.5">12</text>
<text x="176.7" y="145">PC2</text>
<text x="176.7" y="147.2">PC3</text>
<text x="176.7" y="149.5">12:VSSA</text>
<text x="224.1" y="145">PA8</text>
<text x="170.4" y="153.1">13</text>
<text x="170.4" y="155.4">14</text>
<text x="176.7" y="154.1">13:VDDA</text>
<text x="224.1" y="154.1">PC8</text>
<text x="224.1" y="151.8">PC9</text>
<text x="231.5" y="155.4">38</text>
<text x="231.5" y="153.1">39</text>
<text x="231.5" y="150.8">40</text>
<text x="170.4" y="157.7">15</text>
<text x="170.4" y="159.9">16</text>
<text x="176.7" y="156.4">PA0</text>
<text x="176.7" y="158.7">PA1</text>
<text x="176.7" y="161">PA2</text>
<text x="224.1" y="158.6">PC6</text>
<text x="224.1" y="156.3">PC7</text>
<text x="231.5" y="157.7">37</text>
<text x="223" y="167.8">PB13</text>
<text x="223" y="165.5">PB14</text>
<text x="223" y="163.2">PB15</text>
<text x="231.5" y="166.8">34</text>
<text x="231.5" y="164.5">35</text>
<text x="231.5" y="162.2">36</text>
<text x="177.5" y="169.6" transform="rotate(-90 177.5 169.6)">PA3</text>
<text x="179.8" y="169.6" transform="rotate(-90 179.8 169.6)">18:VSS</text>
<text x="182.1" y="169.6" transform="rotate(-90 182.1 169.6)">19:VDD</text>
<text x="184.4" y="169.6" transform="rotate(-90 184.4 169.6)">PA4</text>
<text x="189" y="169.6" transform="rotate(-90 189 169.6)">PA5</text>
<text x="191.3" y="169.6" transform="rotate(-90 191.3 169.6)">PA6</text>
<text x="193.6" y="169.6" transform="rotate(-90 193.6 169.6)">PA7</text>
<text x="195.8" y="169.6" transform="rotate(-90 195.8 169.6)">PC4</text>
<text x="202.7" y="169.6" transform="rotate(-90 202.7 169.6)">PC5</text>
<text x="205" y="169.6" transform="rotate(-90 205 169.6)">PB0</text>
<text x="207.3" y="169.6" transform="rotate(-90 207.3 169.6)">PB1</text>
<text x="209.6" y="169.6" transform="rotate(-90 209.6 169.6)">PB2</text>
<text x="214.1" y="169.6" transform="rotate(-90 214.1 169.6)">PB10</text>
<text x="216.4" y="169.6" transform="rotate(-90 216.4 169.6)">30:VCAP</text>
<text x="218.7" y="169.6" transform="rotate(-90 218.7 169.6)">31:VSS</text>
<text x="220.9" y="169.6" transform="rotate(-90 220.9 169.6)">32:VDD</text>
<text x="223" y="170.1">PB12</text>
<text x="231.5" y="169.1">33</text>
<text x="176.5" y="175.9" transform="rotate(-90 176.5 175.9)">17</text>
<text x="178.8" y="175.9" transform="rotate(-90 178.8 175.9)">18</text>
<text x="181.1" y="175.9" transform="rotate(-90 181.1 175.9)">19</text>
<text x="183.4" y="175.9" transform="rotate(-90 183.4 175.9)">20</text>
<text x="188" y="175.9" transform="rotate(-90 188 175.9)">21</text>
<text x="190.2" y="175.9" transform="rotate(-90 190.2 175.9)">22</text>
<text x="192.5" y="175.9" transform="rotate(-90 192.5 175.9)">23</text>
<text x="194.8" y="175.9" transform="rotate(-90 194.8 175.9)">24</text>
<text x="201.7" y="175.9" transform="rotate(-90 201.7 175.9)">25</text>
<text x="204" y="175.9" transform="rotate(-90 204 175.9)">26</text>
<text x="206.3" y="175.9" transform="rotate(-90 206.3 175.9)">27</text>
<text x="208.5" y="175.9" transform="rotate(-90 208.5 175.9)">28</text>
<text x="213.1" y="175.9" transform="rotate(-90 213.1 175.9)">29</text>
<text x="215.4" y="175.9" transform="rotate(-90 215.4 175.9)">30</text>
<text x="217.7" y="175.9" transform="rotate(-90 217.7 175.9)">31</text>
<text x="220" y="175.9" transform="rotate(-90 220 175.9)">32</text>
</g>
</svg>
